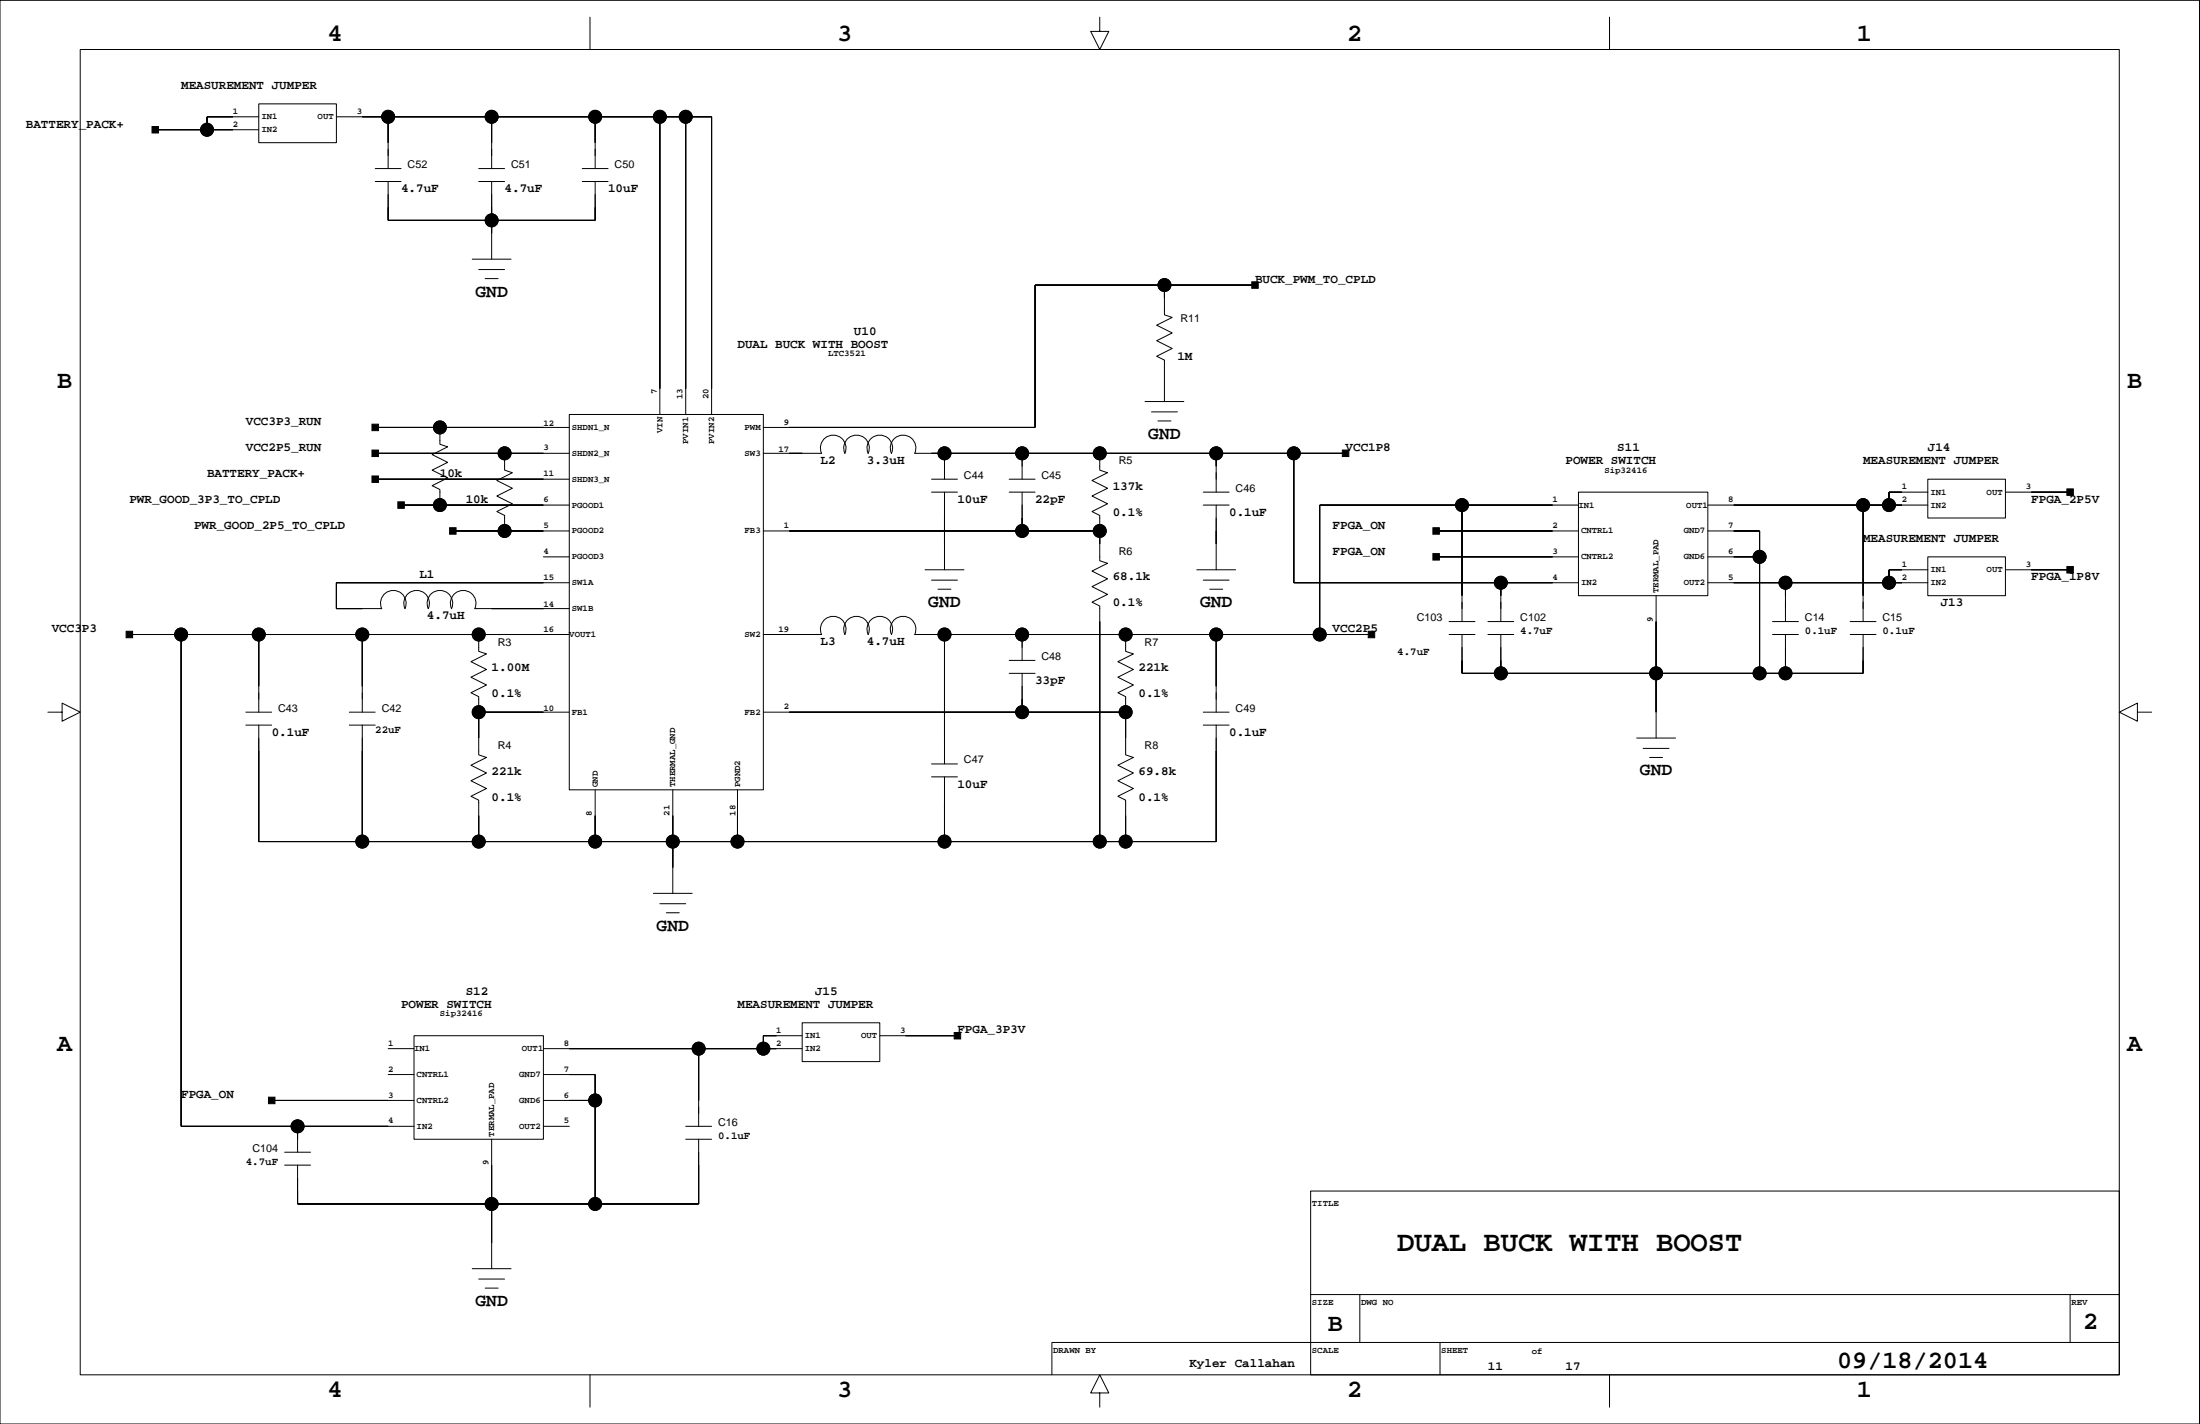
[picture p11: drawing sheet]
<svg xmlns="http://www.w3.org/2000/svg" width="432mm" height="279mm" viewBox="0 0 432 279" stroke-linecap="round" stroke-linejoin="round" font-family="sans-serif">
<g fill="none" stroke="#000" stroke-width=".2">
<path d="M0 .1h431.7v279.3h-431.7zM15.7 9.7h400.3v260.1h-400.3zM115.8 3.4v6.3M215.9 3.4v2.8h1.7l-1.7 3.5-1.8-3.5h1.8M315.9 3.4v6.3M30.5 25.5h20.3M50.8 20.4h15.2v7.6h-15.2zM50.8 22.9h-10.2v2.6M66 22.9h73.7v58.4M73.6 33.1h5.1M73.6 35.6h5.1M76.2 35.6v7.6h40.6v-7.6"/>
<path d="M76.2 22.9v10.2M94 33.1h5M94 35.6h5M96.5 22.9v10.2M96.5 35.6v15.3M114.3 33.1h5.1M114.3 35.6h5.1M116.8 22.9v10.2M129.5 22.9v58.4M134.6 22.9v58.4M92.7 50.9h7.6M94 52.9h5"/>
<path d="M95.2 54.7h2.6M228.5 55.9v5.9l1.6 .5-3.1 1.5 3.1 1.5-3.1 1.6 3.1 1.5-3.1 1.5 1.5 .8v8.1M246.3 55.9h-43.1v28h-53.4M224.7 78.8h7.7M228.5 73.7h.1M73.6 83.9h38.1M73.6 88.9h38.1M73.6 94h38.1M78.7 99.1h33M86.3 83.9h.1M86.3 99.1h.1M86.3 83.9v3.3l1.6 .5-3.1 1.5 3.1 1.5-3.1 1.5 3.1 1.6-3.1 1.5 1.5 .8v3"/>
<path d="M99 88.9h.1M99 88.9v3.3l1.6 .6-3.1 1.5 3.1 1.5-3.1 1.5 3.1 1.5-3.1 1.6 1.5 .7v3.1M111.7 81.3h38.1v73.7h-38.1zM149.8 88.9l11.5 .1a2.52 2.52 0 0 1 2.2-3.6 2.52 2.52 0 0 1 2.3 3.6M182.8 94h5.1M182.8 96.6h5.1M185.4 88.9h.1M185.4 88.9v5.1M185.4 96.6v15.2M198.1 94h5.1M198.1 96.6h5.1M200.6 88.9h.1"/>
<path d="M200.6 88.9v5.1M200.6 96.6v7.6M215.9 88.9h.1M215.9 88.9v3.3l1.5 .6-3.1 1.5 3.1 1.5-3.1 1.5 3.1 1.5-3.1 1.6 1.6 .7v8.9l1.5 .5-3.1 1.6 3.1 1.5-3.1 1.5 3.1 1.5-3.1 1.5 1.6 .8v46.2M226 80.8h5.1M227.3 82.6h2.5M236.2 99.1h5M236.2 96.6h5M238.7 88.9v7.7M238.7 99.1v12.7M253.9 88.9v25.4h55.9M264.1 88.9l-84.6 .1a2.52 2.52 0 0 0-2.3-3.6 2.52 2.52 0 0 0-2.2 3.6 2.52 2.52 0 0 0-2.3-3.6 2.52 2.52 0 0 0-2.3 3.6 2.52 2.52 0 0 0-2.3-3.6 2.52 2.52 0 0 0-2.3 3.6"/>
<path d="M287 99.1v22.9M309.8 96.6h25.4v20.3h-25.4zM309.8 99.1h-50.8v25.4M335.2 99.1h43.2M365.7 99.1v22.9M378.4 94h15.2v7.6h-15.2zM378.4 96.6h-7.6v2.5M393.6 96.6h12.7M88.9 104.2h22.8M99 104.2h.1M106.7 109.3h5M111.7 114.3h-45.7v5.1h8.9a2.52 2.52 0 0 1 2.3-3.6 2.52 2.52 0 0 1 2.3 3.6 2.52 2.52 0 0 1 2.3-3.6 2.52 2.52 0 0 1 2.2 3.6 2.52 2.52 0 0 1 2.3-3.6 2.52 2.52 0 0 1 2.3 3.6 2.52 2.52 0 0 1 2.3-3.6 2.52 2.52 0 0 1 2.3 3.6h18.5"/>
<path d="M149.8 104.2h66.1M181.6 111.8h7.6M182.8 113.8h5.1M184.1 115.6h2.5M215.9 104.2h.1M234.9 111.8h7.6M236.2 113.8h5M237.4 115.6h2.6M281.9 109.3h27.9M281.9 104.2h27.9M294.6 114.3v7.7M325 116.9v27.9"/>
<path d="M335.2 109.3h10.2M335.2 104.2h10.2v27.9M335.2 114.3h43.2M350.4 114.3v7.7M378.4 109.3h15.2v7.6h-15.2zM378.4 111.8h-7.6v2.5M393.6 111.8h12.7M9.4 139.7h2.8v-1.7l3.5 1.7-3.5 1.8v-1.8M25.4 124.5h86.3M35.6 124.5v96.5h45.7M48.2 139.7h5.1M50.8 124.5v15.2"/>
<path d="M68.6 139.7h5M71.1 124.5v15.2M94 124.5h.1M94 139.7h.1M94 124.5v3.3l1.5 .5-3.1 1.5 3.1 1.6-3.1 1.5 3.1 1.5-3.1 1.5 1.6 .8v11.4l1.5 .5-3.1 1.5 3.1 1.6-3.1 1.5 3.1 1.5-3.1 1.5 1.6 .8v8.1M94 139.7h17.7M149.8 124.5h11.5a2.52 2.52 0 0 1 2.2-3.6 2.52 2.52 0 0 1 2.3 3.6M149.8 139.7h71.1M185.4 124.5v25.4M198.1 132.1h5.1M198.1 129.6h5.1M200.6 124.5h.1"/>
<path d="M200.6 124.5v5.1M200.6 132.1v7.6M220.9 139.7h.1M220.9 124.5h.1M220.9 124.5v3.3l1.6 .5-3.1 1.5 3.1 1.6-3.1 1.5 3.1 1.5-3.1 1.5 1.5 .8v11.4l1.6 .5-3.1 1.5 3.1 1.6-3.1 1.5 3.1 1.5-3.1 1.5 1.5 .8v8.1M236.2 139.7h5M238.7 124.5v15.2M269.2 124.5h-89.7a2.52 2.52 0 0 0-2.3-3.6 2.52 2.52 0 0 0-2.2 3.6 2.52 2.52 0 0 0-2.3-3.6 2.52 2.52 0 0 0-2.3 3.6 2.52 2.52 0 0 0-2.3-3.6 2.52 2.52 0 0 0-2.3 3.6M284.4 122h5.1M284.4 124.5h5.1M287 124.5v7.6h78.7v-7.6M292 122h5.1"/>
<path d="M292 124.5h5.1M294.6 124.5v7.6M347.9 122h5.1M347.9 124.5h5.1M350.4 124.5v7.6M363.1 122h5.1M363.1 124.5h5.1M419.5 139.7v-1.7l-3.5 1.7 3.5 1.8v-1.8h2.8M48.2 142.3h5.1M50.8 142.3v22.8h187.9v-22.8M68.6 142.3h5M71.1 142.3v22.8"/>
<path d="M116.8 155v10.1M132.1 155v20.3M144.7 155v10.1M182.8 149.9h5.1M182.8 152.4h5.1M185.4 152.4v12.7M236.2 142.3h5M321.2 144.8h7.7M322.5 146.8h5.1M323.8 148.6h2.5M128.2 175.3h7.7M129.5 177.3h5.1"/>
<path d="M130.8 179.1h2.5M53.3 215.9h28M76.2 210.8h5.1M76.2 205.8h5.1M81.3 203.2h25.4v20.3h-25.4zM106.7 210.8h10.1v25.4M106.7 215.9h10.1M106.7 205.8h50.7M137.1 205.8v15.2M157.4 200.7h15.3v7.6h-15.3zM157.4 203.2h-7.6v2.6M172.7 203.2h15.2"/>
<path d="M55.9 226.1h5M55.9 228.6h5M58.4 221h.1M58.4 221v5.1M96.5 223.5v25.4M106.7 221h5M134.6 221h5.1M134.6 223.5h5.1M137.1 223.5v12.7h-78.7v-7.6M257.2 233.7h158.8v36.1h-158.8zM92.7 248.9h7.6M94 251h5"/>
<path d="M95.2 252.7h2.6M257.2 254h158.8M266.9 254v9.4M406.3 254v9.4M115.8 269.8v6.3M215.9 273.3h1.7l-1.7-3.5-1.8 3.5h1.8v2.8M282.6 263.4v6.4M315.9 269.8v6.3M416 263.4h-209.5v6.4"/>
<circle cx="40.6" cy="25.5" r="1.27"/>
<circle cx="76.2" cy="22.9" r="1.27"/>
<circle cx="96.5" cy="22.9" r="1.27"/>
<circle cx="116.8" cy="22.9" r="1.27"/>
<circle cx="129.5" cy="22.9" r="1.27"/>
<circle cx="134.6" cy="22.9" r="1.27"/>
<circle cx="96.5" cy="43.2" r="1.27"/>
<circle cx="228.5" cy="55.9" r="1.27"/>
<circle cx="86.3" cy="99.1" r="1.27"/>
<circle cx="86.3" cy="83.9" r="1.27"/>
<circle cx="99" cy="88.9" r="1.27"/>
<circle cx="185.4" cy="88.9" r="1.27"/>
<circle cx="200.6" cy="88.9" r="1.27"/>
<circle cx="215.9" cy="88.9" r="1.27"/>
<circle cx="238.7" cy="88.9" r="1.27"/>
<circle cx="253.9" cy="88.9" r="1.27"/>
<circle cx="287" cy="99.1" r="1.27"/>
<circle cx="365.7" cy="99.1" r="1.27"/>
<circle cx="370.8" cy="99.1" r="1.27"/>
<circle cx="99" cy="104.2" r="1.27"/>
<circle cx="200.6" cy="104.2" r="1.27"/>
<circle cx="215.9" cy="104.2" r="1.27"/>
<circle cx="294.6" cy="114.3" r="1.27"/>
<circle cx="345.4" cy="109.3" r="1.27"/>
<circle cx="350.4" cy="114.3" r="1.27"/>
<circle cx="370.8" cy="114.3" r="1.27"/>
<circle cx="35.6" cy="124.5" r="1.27"/>
<circle cx="50.8" cy="124.5" r="1.27"/>
<circle cx="71.1" cy="124.5" r="1.27"/>
<circle cx="94" cy="124.5" r="1.27"/>
<circle cx="94" cy="139.7" r="1.27"/>
<circle cx="185.4" cy="124.5" r="1.27"/>
<circle cx="200.6" cy="139.7" r="1.27"/>
<circle cx="200.6" cy="124.5" r="1.27"/>
<circle cx="220.9" cy="124.5" r="1.27"/>
<circle cx="220.9" cy="139.7" r="1.27"/>
<circle cx="238.7" cy="124.5" r="1.27"/>
<circle cx="259" cy="124.5" r="1.27"/>
<circle cx="294.6" cy="132.1" r="1.27"/>
<circle cx="325" cy="132.1" r="1.27"/>
<circle cx="345.4" cy="132.1" r="1.27"/>
<circle cx="350.4" cy="132.1" r="1.27"/>
<circle cx="71.1" cy="165.1" r="1.27"/>
<circle cx="94" cy="165.1" r="1.27"/>
<circle cx="116.8" cy="165.1" r="1.27"/>
<circle cx="132" cy="165.1" r="1.27"/>
<circle cx="144.7" cy="165.1" r="1.27"/>
<circle cx="185.4" cy="165.1" r="1.27"/>
<circle cx="215.9" cy="165.1" r="1.27"/>
<circle cx="220.9" cy="165.1" r="1.27"/>
<circle cx="116.8" cy="215.9" r="1.27"/>
<circle cx="137.1" cy="205.8" r="1.27"/>
<circle cx="149.8" cy="205.8" r="1.27"/>
<circle cx="58.4" cy="221" r="1.27"/>
<circle cx="96.5" cy="236.2" r="1.27"/>
<circle cx="116.8" cy="236.2" r="1.27"/>
</g>
<g fill="#000" stroke="#000" stroke-width=".2">
<path d="M29.8 24.8h1.3v1.3h-1.3z" fill-rule="evenodd"/>
<path d="M40.6 22.9v2.6z" fill-rule="evenodd"/>
<path d="M30.5 25.5h10.1z" fill-rule="evenodd"/>
<path d="M40.6 22.9h5.1z" fill-rule="evenodd"/>
<path d="M40.6 25.5h5.1z" fill-rule="evenodd"/>
<path d="M71.1 22.9h5.1z" fill-rule="evenodd"/>
<path d="M76.2 22.9v5.1z" fill-rule="evenodd"/>
<path d="M76.2 22.9h20.3z" fill-rule="evenodd"/>
<path d="M96.5 22.9v5.1z" fill-rule="evenodd"/>
<path d="M96.5 22.9h20.3z" fill-rule="evenodd"/>
<path d="M116.8 22.9v5.1z" fill-rule="evenodd"/>
<path d="M129.5 22.9v53.3z" fill-rule="evenodd"/>
<path d="M116.8 22.9h12.7z" fill-rule="evenodd"/>
<path d="M134.6 22.9v53.3z" fill-rule="evenodd"/>
<path d="M129.5 22.9h5.1z" fill-rule="evenodd"/>
<path d="M139.7 22.9v53.3z" fill-rule="evenodd"/>
<path d="M134.6 22.9h5.1z" fill-rule="evenodd"/>
<path d="M76.2 40.7v2.5z" fill-rule="evenodd"/>
<path d="M76.2 43.2h20.3z" fill-rule="evenodd"/>
<path d="M96.5 43.2v2.6z" fill-rule="evenodd"/>
<path d="M96.5 40.7v2.5z" fill-rule="evenodd"/>
<path d="M96.5 43.2h20.3z" fill-rule="evenodd"/>
<path d="M116.8 40.7v2.5z" fill-rule="evenodd"/>
<path d="M203.2 55.9v28z" fill-rule="evenodd"/>
<path d="M228.5 55.9v2.6z" fill-rule="evenodd"/>
<path d="M203.2 55.9h25.3z" fill-rule="evenodd"/>
<path d="M245.7 55.3h1.3v1.3h-1.3z" fill-rule="evenodd"/>
<path d="M228.5 55.9h17.8z" fill-rule="evenodd"/>
<path d="M73 88.3h1.3v1.3h-1.3z" fill-rule="evenodd"/>
<path d="M73 83.2h1.3v1.3h-1.3z" fill-rule="evenodd"/>
<path d="M73 93.4h1.3v1.3h-1.3z" fill-rule="evenodd"/>
<path d="M78.1 98.5h1.3v1.2h-1.3z" fill-rule="evenodd"/>
<path d="M73.6 83.9h12.7z" fill-rule="evenodd"/>
<path d="M78.7 99.1h7.6z" fill-rule="evenodd"/>
<path d="M73.6 88.9h25.4z" fill-rule="evenodd"/>
<path d="M99 88.9h7.7z" fill-rule="evenodd"/>
<path d="M86.3 83.9h20.4z" fill-rule="evenodd"/>
<path d="M86.3 99.1h20.4z" fill-rule="evenodd"/>
<path d="M73.6 94h33.1z" fill-rule="evenodd"/>
<path d="M154.9 88.9h2.5z" fill-rule="evenodd"/>
<path d="M182.8 88.9h2.6z" fill-rule="evenodd"/>
<path d="M185.4 88.9h15.2z" fill-rule="evenodd"/>
<path d="M154.9 83.9h48.3z" fill-rule="evenodd"/>
<path d="M200.6 88.9h15.3z" fill-rule="evenodd"/>
<path d="M238.7 88.9v2.6z" fill-rule="evenodd"/>
<path d="M215.9 88.9h22.8z" fill-rule="evenodd"/>
<path d="M253.9 88.9v25.4z" fill-rule="evenodd"/>
<path d="M238.7 88.9h15.2z" fill-rule="evenodd"/>
<path d="M259 99.1v25.4z" fill-rule="evenodd"/>
<path d="M263.5 88.3h1.2v1.3h-1.2z" fill-rule="evenodd"/>
<path d="M253.9 88.9h10.2z" fill-rule="evenodd"/>
<path d="M259 99.1h28z" fill-rule="evenodd"/>
<path d="M287 99.1v17.8z" fill-rule="evenodd"/>
<path d="M287 99.1h17.7z" fill-rule="evenodd"/>
<path d="M365.7 99.1v17.8z" fill-rule="evenodd"/>
<path d="M340.3 99.1h25.4z" fill-rule="evenodd"/>
<path d="M370.8 96.6v2.5z" fill-rule="evenodd"/>
<path d="M365.7 99.1h5.1z" fill-rule="evenodd"/>
<path d="M370.8 96.6h2.5z" fill-rule="evenodd"/>
<path d="M370.8 99.1h2.5z" fill-rule="evenodd"/>
<path d="M405.7 95.9h1.2v1.3h-1.2z" fill-rule="evenodd"/>
<path d="M398.7 96.6h7.6z" fill-rule="evenodd"/>
<path d="M66 114.3v5.1z" fill-rule="evenodd"/>
<path d="M66 119.4h5.1z" fill-rule="evenodd"/>
<path d="M88.2 103.5h1.3v1.3h-1.3z" fill-rule="evenodd"/>
<path d="M88.9 104.2h10.1z" fill-rule="evenodd"/>
<path d="M96.5 119.4h10.2z" fill-rule="evenodd"/>
<path d="M66 114.3h40.7z" fill-rule="evenodd"/>
<path d="M99 104.2h7.7z" fill-rule="evenodd"/>
<path d="M185.4 101.6v5.1z" fill-rule="evenodd"/>
<path d="M154.9 104.2h45.7z" fill-rule="evenodd"/>
<path d="M200.6 101.6v2.6z" fill-rule="evenodd"/>
<path d="M200.6 104.2h15.3z" fill-rule="evenodd"/>
<path d="M215.9 104.2v2.5z" fill-rule="evenodd"/>
<path d="M238.7 104.2v2.5z" fill-rule="evenodd"/>
<path d="M281.2 103.5h1.3v1.3h-1.3z" fill-rule="evenodd"/>
<path d="M281.2 108.6h1.3v1.3h-1.3z" fill-rule="evenodd"/>
<path d="M253.9 114.3h40.7z" fill-rule="evenodd"/>
<path d="M294.6 114.3v2.6z" fill-rule="evenodd"/>
<path d="M281.9 104.2h22.8z" fill-rule="evenodd"/>
<path d="M281.9 109.3h22.8z" fill-rule="evenodd"/>
<path d="M294.6 114.3h10.1z" fill-rule="evenodd"/>
<path d="M340.3 109.3h5.1z" fill-rule="evenodd"/>
<path d="M345.4 109.3v22.8z" fill-rule="evenodd"/>
<path d="M345.4 104.2v5.1z" fill-rule="evenodd"/>
<path d="M340.3 104.2h5.1z" fill-rule="evenodd"/>
<path d="M350.4 114.3v2.6z" fill-rule="evenodd"/>
<path d="M340.3 114.3h10.1z" fill-rule="evenodd"/>
<path d="M370.8 111.8v2.5z" fill-rule="evenodd"/>
<path d="M350.4 114.3h20.4z" fill-rule="evenodd"/>
<path d="M370.8 111.8h2.5z" fill-rule="evenodd"/>
<path d="M370.8 114.3h2.5z" fill-rule="evenodd"/>
<path d="M405.7 111.2h1.2v1.2h-1.2z" fill-rule="evenodd"/>
<path d="M398.7 111.8h7.6z" fill-rule="evenodd"/>
<path d="M24.8 123.9h1.2v1.2h-1.2z" fill-rule="evenodd"/>
<path d="M35.6 124.5v96.5z" fill-rule="evenodd"/>
<path d="M25.4 124.5h10.2z" fill-rule="evenodd"/>
<path d="M50.8 124.5v10.2z" fill-rule="evenodd"/>
<path d="M35.6 124.5h15.2z" fill-rule="evenodd"/>
<path d="M71.1 124.5v10.2z" fill-rule="evenodd"/>
<path d="M50.8 124.5h20.3z" fill-rule="evenodd"/>
<path d="M71.1 124.5h22.9z" fill-rule="evenodd"/>
<path d="M94 139.7v5.1z" fill-rule="evenodd"/>
<path d="M94 124.5h12.7z" fill-rule="evenodd"/>
<path d="M94 139.7h12.7z" fill-rule="evenodd"/>
<path d="M154.9 124.5h2.5z" fill-rule="evenodd"/>
<path d="M185.4 124.5v20.3z" fill-rule="evenodd"/>
<path d="M182.8 124.5h2.6z" fill-rule="evenodd"/>
<path d="M154.9 139.7h45.7z" fill-rule="evenodd"/>
<path d="M200.6 137.2v2.5z" fill-rule="evenodd"/>
<path d="M185.4 124.5h15.2z" fill-rule="evenodd"/>
<path d="M215.9 122v43.1z" fill-rule="evenodd"/>
<path d="M200.6 139.7h20.3z" fill-rule="evenodd"/>
<path d="M220.9 139.7v5.1z" fill-rule="evenodd"/>
<path d="M220.9 124.5h17.8z" fill-rule="evenodd"/>
<path d="M200.6 124.5h20.3z" fill-rule="evenodd"/>
<path d="M238.7 124.5v10.2z" fill-rule="evenodd"/>
<path d="M238.7 124.5h20.3z" fill-rule="evenodd"/>
<path d="M268.5 123.9h1.3v1.2h-1.3z" fill-rule="evenodd"/>
<path d="M259 124.5h10.2z" fill-rule="evenodd"/>
<path d="M287 129.6v2.5z" fill-rule="evenodd"/>
<path d="M294.6 129.6v2.5z" fill-rule="evenodd"/>
<path d="M287 132.1h7.6z" fill-rule="evenodd"/>
<path d="M325 122v10.1z" fill-rule="evenodd"/>
<path d="M325 132.1v7.6z" fill-rule="evenodd"/>
<path d="M294.6 132.1h30.4z" fill-rule="evenodd"/>
<path d="M325 132.1h20.4z" fill-rule="evenodd"/>
<path d="M350.4 129.6v2.5z" fill-rule="evenodd"/>
<path d="M345.4 132.1h5z" fill-rule="evenodd"/>
<path d="M365.7 129.6v2.5z" fill-rule="evenodd"/>
<path d="M350.4 132.1h15.3z" fill-rule="evenodd"/>
<path d="M50.8 147.3v17.8z" fill-rule="evenodd"/>
<path d="M71.1 147.3v17.8z" fill-rule="evenodd"/>
<path d="M185.4 157.5v7.6z" fill-rule="evenodd"/>
<path d="M238.7 147.3v17.8z" fill-rule="evenodd"/>
<path d="M50.8 165.1h20.3z" fill-rule="evenodd"/>
<path d="M71.1 165.1h22.9z" fill-rule="evenodd"/>
<path d="M94 160v5.1z" fill-rule="evenodd"/>
<path d="M116.8 160v5.1z" fill-rule="evenodd"/>
<path d="M94 165.1h22.8z" fill-rule="evenodd"/>
<path d="M132.1 160v5.1z" fill-rule="evenodd"/>
<path d="M116.8 165.1h15.3z" fill-rule="evenodd"/>
<path d="M132.1 165.1v5.1z" fill-rule="evenodd"/>
<path d="M144.7 160v5.1z" fill-rule="evenodd"/>
<path d="M132.1 165.1h12.6z" fill-rule="evenodd"/>
<path d="M144.7 165.1h40.7z" fill-rule="evenodd"/>
<path d="M185.4 165.1h30.5z" fill-rule="evenodd"/>
<path d="M220.9 160v5.1z" fill-rule="evenodd"/>
<path d="M215.9 165.1h5z" fill-rule="evenodd"/>
<path d="M220.9 165.1h17.8z" fill-rule="evenodd"/>
<path d="M52.7 215.3h1.3v1.2h-1.3z" fill-rule="evenodd"/>
<path d="M53.3 215.9h22.9z" fill-rule="evenodd"/>
<path d="M111.7 210.8h5.1z" fill-rule="evenodd"/>
<path d="M116.8 210.8v5.1z" fill-rule="evenodd"/>
<path d="M111.7 215.9h5.1z" fill-rule="evenodd"/>
<path d="M116.8 215.9v20.3z" fill-rule="evenodd"/>
<path d="M111.7 205.8h25.4z" fill-rule="evenodd"/>
<path d="M137.1 205.8v10.1z" fill-rule="evenodd"/>
<path d="M149.8 203.2v2.6z" fill-rule="evenodd"/>
<path d="M137.1 205.8h12.7z" fill-rule="evenodd"/>
<path d="M149.8 203.2h2.6z" fill-rule="evenodd"/>
<path d="M149.8 205.8h2.6z" fill-rule="evenodd"/>
<path d="M187.3 202.6h1.3v1.3h-1.3z" fill-rule="evenodd"/>
<path d="M177.8 203.2h10.1z" fill-rule="evenodd"/>
<path d="M58.4 233.7v2.5z" fill-rule="evenodd"/>
<path d="M35.6 221h22.8z" fill-rule="evenodd"/>
<path d="M58.4 221h17.8z" fill-rule="evenodd"/>
<path d="M96.5 228.6v7.6z" fill-rule="evenodd"/>
<path d="M96.5 236.2v7.6z" fill-rule="evenodd"/>
<path d="M58.4 236.2h38.1z" fill-rule="evenodd"/>
<path d="M96.5 236.2h20.3z" fill-rule="evenodd"/>
<path d="M137.1 228.6v7.6z" fill-rule="evenodd"/>
<path d="M116.8 236.2h20.3z" fill-rule="evenodd"/>
<circle cx="40.6" cy="25.5" r="1.27"/>
<circle cx="76.2" cy="22.9" r="1.27"/>
<circle cx="96.5" cy="22.9" r="1.27"/>
<circle cx="116.8" cy="22.9" r="1.27"/>
<circle cx="129.5" cy="22.9" r="1.27"/>
<circle cx="134.6" cy="22.9" r="1.27"/>
<circle cx="96.5" cy="43.2" r="1.27"/>
<circle cx="228.5" cy="55.9" r="1.27"/>
<circle cx="86.3" cy="99.1" r="1.27"/>
<circle cx="86.3" cy="83.9" r="1.27"/>
<circle cx="99" cy="88.9" r="1.27"/>
<circle cx="185.4" cy="88.9" r="1.27"/>
<circle cx="200.6" cy="88.9" r="1.27"/>
<circle cx="215.9" cy="88.9" r="1.27"/>
<circle cx="238.7" cy="88.9" r="1.27"/>
<circle cx="253.9" cy="88.9" r="1.27"/>
<circle cx="287" cy="99.1" r="1.27"/>
<circle cx="365.7" cy="99.1" r="1.27"/>
<circle cx="370.8" cy="99.1" r="1.27"/>
<circle cx="99" cy="104.2" r="1.27"/>
<circle cx="200.6" cy="104.2" r="1.27"/>
<circle cx="215.9" cy="104.2" r="1.27"/>
<circle cx="294.6" cy="114.3" r="1.27"/>
<circle cx="345.4" cy="109.3" r="1.27"/>
<circle cx="350.4" cy="114.3" r="1.27"/>
<circle cx="370.8" cy="114.3" r="1.27"/>
<circle cx="35.6" cy="124.5" r="1.27"/>
<circle cx="50.8" cy="124.5" r="1.27"/>
<circle cx="71.1" cy="124.5" r="1.27"/>
<circle cx="94" cy="124.5" r="1.27"/>
<circle cx="94" cy="139.7" r="1.27"/>
<circle cx="185.4" cy="124.5" r="1.27"/>
<circle cx="200.6" cy="139.7" r="1.27"/>
<circle cx="200.6" cy="124.5" r="1.27"/>
<circle cx="220.9" cy="124.5" r="1.27"/>
<circle cx="220.9" cy="139.7" r="1.27"/>
<circle cx="238.7" cy="124.5" r="1.27"/>
<circle cx="259" cy="124.5" r="1.27"/>
<circle cx="294.6" cy="132.1" r="1.27"/>
<circle cx="325" cy="132.1" r="1.27"/>
<circle cx="345.4" cy="132.1" r="1.27"/>
<circle cx="350.4" cy="132.1" r="1.27"/>
<circle cx="71.1" cy="165.1" r="1.27"/>
<circle cx="94" cy="165.1" r="1.27"/>
<circle cx="116.8" cy="165.1" r="1.27"/>
<circle cx="132" cy="165.1" r="1.27"/>
<circle cx="144.7" cy="165.1" r="1.27"/>
<circle cx="185.4" cy="165.1" r="1.27"/>
<circle cx="215.9" cy="165.1" r="1.27"/>
<circle cx="220.9" cy="165.1" r="1.27"/>
<circle cx="116.8" cy="215.9" r="1.27"/>
<circle cx="137.1" cy="205.8" r="1.27"/>
<circle cx="149.8" cy="205.8" r="1.27"/>
<circle cx="58.4" cy="221" r="1.27"/>
<circle cx="96.5" cy="236.2" r="1.27"/>
<circle cx="116.8" cy="236.2" r="1.27"/>
</g>
<text font-size="5.6" x="274.3" y="245.4">DUAL BUCK WITH BOOST</text>
<g font-size="4.9">
<text x="64.3" y="8.1">4</text>
<text x="164.3" y="8.1">3</text>
<text x="264.4" y="8.1">2</text>
<text x="364.4" y="8.1">1</text>
<text x="11.2" y="76.1">B</text>
<text x="417.5" y="76.1">B</text>
<text x="11.2" y="206.1">A</text>
<text x="417.5" y="206.1">A</text>
<text x="260.6" y="261.2">B</text>
<text x="408.8" y="260.7">2</text>
<text x="360.6" y="268.4">09/18/2014</text>
<text x="64.3" y="274.2">4</text>
<text x="164.3" y="274.2">3</text>
<text x="264.4" y="274.2">2</text>
<text x="364.4" y="274.2">1</text>
</g>
<g font-size="3.5">
<text x="93.3" y="58.2">GND</text>
<text x="225.4" y="86.1">GND</text>
<text x="182.2" y="119.1">GND</text>
<text x="235.5" y="119.1">GND</text>
<text x="321.9" y="152.2">GND</text>
<text x="128.9" y="182.6">GND</text>
<text x="93.3" y="256.3">GND</text>
</g>
<g font-size="2.5">
<text x="35.6" y="17.4">MEASUREMENT JUMPER</text>
<text x="5.1" y="25">BATTERY_PACK+</text>
<text x="78.7" y="37.7">4.7uF</text>
<text x="99" y="37.7">4.7uF</text>
<text x="119.4" y="37.7">10uF</text>
<text x="246.3" y="55.5">BUCK_PWM_TO_CPLD</text>
<text x="167.6" y="65.6">U10</text>
<text x="144.7" y="68.2">DUAL BUCK WITH BOOST</text>
<text x="231.1" y="70.7">1M</text>
<text x="48.2" y="83.4">VCC3P3_RUN</text>
<text x="48.2" y="88.5">VCC2P5_RUN</text>
<text x="264.1" y="88.5">VCC1P8</text>
<text x="317.4" y="88.5">S11</text>
<text x="378.4" y="88.5">J14</text>
<text x="40.6" y="93.6">BATTERY_PACK+</text>
<text x="86.3" y="93.6">10k</text>
<text x="161" y="91">L2</text>
<text x="170.1" y="91">3.3uH</text>
<text x="307.3" y="91">POWER SWITCH</text>
<text x="365.7" y="91">MEASUREMENT JUMPER</text>
<text x="25.4" y="98.7">PWR_GOOD_3P3_TO_CPLD</text>
<text x="91.4" y="98.7">10k</text>
<text x="187.9" y="98.7">10uF</text>
<text x="203.2" y="98.7">22pF</text>
<text x="218.4" y="101.2">0.1%</text>
<text x="218.4" y="96.1">137k</text>
<text x="241.2" y="101.2">0.1uF</text>
<text x="398.7" y="98.7">FPGA_2P5V</text>
<text x="38.1" y="103.7">PWR_GOOD_2P5_TO_CPLD</text>
<text x="261.6" y="103.7">FPGA_ON</text>
<text x="365.7" y="106.3">MEASUREMENT JUMPER</text>
<text x="82.3" y="113.4">L1</text>
<text x="218.4" y="113.9">68.1k</text>
<text x="261.6" y="108.8">FPGA_ON</text>
<text x="398.7" y="113.9">FPGA_1P8V</text>
<text x="218.4" y="119">0.1%</text>
<text x="380.9" y="119">J13</text>
<text x="10.2" y="124.1">VCC3P3</text>
<text x="83.8" y="121.5">4.7uH</text>
<text x="261.6" y="124.1">VCC2P5</text>
<text x="96.5" y="131.7">1.00M</text>
<text x="161" y="126.6">L3</text>
<text x="170.1" y="126.6">4.7uH</text>
<text x="223.5" y="131.7">221k</text>
<text x="96.5" y="136.8">0.1%</text>
<text x="203.2" y="134.2">33pF</text>
<text x="223.5" y="136.8">0.1%</text>
<text x="53.3" y="144.4">0.1uF</text>
<text x="241.2" y="144.4">0.1uF</text>
<text x="96.5" y="152">221k</text>
<text x="187.9" y="154.5">10uF</text>
<text x="223.5" y="152">69.8k</text>
<text x="96.5" y="157.1">0.1%</text>
<text x="223.5" y="157.1">0.1%</text>
<text x="78.7" y="197.7">POWER SWITCH</text>
<text x="91.4" y="195.2">S12</text>
<text x="144.7" y="197.7">MEASUREMENT JUMPER</text>
<text x="160" y="195.2">J15</text>
<text x="187.9" y="202.8">FPGA_3P3V</text>
<text x="35.6" y="215.5">FPGA_ON</text>
<text x="233.5" y="268.2">Kyler Callahan</text>
<text x="292" y="268.8">11</text>
<text x="307.3" y="268.8">17</text>
</g>
<g font-size="2.1">
<text x="80" y="33">C52</text>
<text x="100.3" y="33">C51</text>
<text x="120.6" y="33">C50</text>
<text x="231.7" y="63.2">R11</text>
<text x="189.2" y="93.9">C44</text>
<text x="204.4" y="93.9">C45</text>
<text x="219.6" y="91.1">R5</text>
<text x="242.5" y="96.4">C46</text>
<text x="219.6" y="108.9">R6</text>
<text x="278.1" y="121.8">C103</text>
<text x="298.4" y="124.5">4.7uF</text>
<text x="298.4" y="121.8">C102</text>
<text x="354.2" y="124.5">0.1uF</text>
<text x="354.2" y="121.8">C14</text>
<text x="369.5" y="124.5">0.1uF</text>
<text x="369.5" y="121.8">C15</text>
<text x="97.7" y="126.7">R3</text>
<text x="204.4" y="129.5">C48</text>
<text x="224.7" y="126.7">R7</text>
<text x="274.3" y="128.5">4.7uF</text>
<text x="54.6" y="139.6">C43</text>
<text x="73.6" y="143.8">22uF</text>
<text x="74.9" y="139.6">C42</text>
<text x="242.5" y="139.6">C49</text>
<text x="97.7" y="147">R4</text>
<text x="189.2" y="149.8">C47</text>
<text x="224.7" y="147">R8</text>
<text x="140.9" y="220.9">C16</text>
<text x="49.5" y="225.9">C104</text>
<text x="140.9" y="223.5">0.1uF</text>
<text x="48.2" y="228.6">4.7uF</text>
</g>
<g font-size="1.8">
<text x="45.7" y="22.4">1</text>
<text x="51.3" y="23.4">IN1</text>
<text x="62.3" y="23.4">OUT</text>
<text x="70" y="22.4">3</text>
<text x="45.7" y="24.9">2</text>
<text x="51.3" y="26">IN2</text>
<text x="162.5" y="69.9">LTC3521</text>
<text x="128.9" y="77.3" transform="rotate(-90 128.9 77.3)">7</text>
<text x="106.7" y="83.6">12</text>
<text x="134" y="78.4" transform="rotate(-90 134 78.4)">13</text>
<text x="139" y="78.4" transform="rotate(-90 139 78.4)">20</text>
<text x="153.8" y="83.3">9</text>
<text x="106.7" y="88.4">3</text>
<text x="112.2" y="84.4">SHDN1_N</text>
<text x="112.2" y="89.4">SHDN2_N</text>
<text x="130" y="85" transform="rotate(-90 130 85)">VIN</text>
<text x="135.1" y="87.1" transform="rotate(-90 135.1 87.1)">PVIN1</text>
<text x="140.2" y="87.1" transform="rotate(-90 140.2 87.1)">PVIN2</text>
<text x="146.1" y="84.4">PWM</text>
<text x="146.1" y="89.4">SW3</text>
<text x="152.8" y="88.6">17</text>
<text x="106.7" y="93.5">11</text>
<text x="112.2" y="94.5">SHDN3_N</text>
<text x="314.9" y="92.7">Sip32416</text>
<text x="373.3" y="96">1</text>
<text x="397.6" y="96">3</text>
<text x="106.7" y="98.5">6</text>
<text x="112.2" y="99.6">PGOOD1</text>
<text x="304.7" y="98.5">1</text>
<text x="309.8" y="99.6">IN1</text>
<text x="331" y="99.6">OUT1</text>
<text x="339.2" y="98.5">8</text>
<text x="373.3" y="98.5">2</text>
<text x="378.9" y="97.1">IN1</text>
<text x="378.9" y="99.6">IN2</text>
<text x="389.9" y="97.1">OUT</text>
<text x="106.7" y="103.6">5</text>
<text x="112.2" y="104.7">PGOOD2</text>
<text x="146.1" y="104.7">FB3</text>
<text x="153.8" y="103.6">1</text>
<text x="304.7" y="103.6">2</text>
<text x="310.3" y="104.7">CNTRL1</text>
<text x="330.5" y="104.7">GND7</text>
<text x="339.2" y="103.6">7</text>
<text x="106.7" y="113.8">15</text>
<text x="106.7" y="108.7">4</text>
<text x="112.2" y="109.8">PGOOD3</text>
<text x="304.7" y="113.8">4</text>
<text x="304.7" y="108.7">3</text>
<text x="310.3" y="109.8">CNTRL2</text>
<text x="330.5" y="109.8">GND6</text>
<text x="339.2" y="113.8">5</text>
<text x="339.2" y="108.7">6</text>
<text x="373.3" y="113.8">2</text>
<text x="373.3" y="111.2">1</text>
<text x="378.9" y="112.3">IN1</text>
<text x="389.9" y="112.3">OUT</text>
<text x="397.6" y="111.2">3</text>
<text x="106.7" y="119.1">14</text>
<text x="112.2" y="114.8">SW1A</text>
<text x="112.2" y="119.9">SW1B</text>
<text x="310.3" y="114.8">IN2</text>
<text x="325.5" y="116.4" transform="rotate(-90 325.5 116.4)">TERMAL_PAD</text>
<text x="330.5" y="114.8">OUT2</text>
<text x="378.9" y="114.8">IN2</text>
<text x="106.7" y="123.9">16</text>
<text x="111.7" y="125">VOUT1</text>
<text x="146.1" y="125">SW2</text>
<text x="152.8" y="123.9">19</text>
<text x="324.4" y="122" transform="rotate(-90 324.4 122)">9</text>
<text x="106.7" y="139.4">10</text>
<text x="112.2" y="140.2">FB1</text>
<text x="146.1" y="140.2">FB2</text>
<text x="153.8" y="139.2">2</text>
<text x="117.3" y="154.5" transform="rotate(-90 117.3 154.5)">GND</text>
<text x="132.5" y="154.5" transform="rotate(-90 132.5 154.5)">THERMAL_GND</text>
<text x="145.2" y="154.5" transform="rotate(-90 145.2 154.5)">PGND2</text>
<text x="116.2" y="160" transform="rotate(-90 116.2 160)">8</text>
<text x="131.4" y="160" transform="rotate(-90 131.4 160)">21</text>
<text x="144.4" y="160" transform="rotate(-90 144.4 160)">18</text>
<text x="86.3" y="199.4">Sip32416</text>
<text x="152.4" y="202.6">1</text>
<text x="158" y="203.7">IN1</text>
<text x="169" y="203.7">OUT</text>
<text x="176.7" y="202.6">3</text>
<text x="76.2" y="205.2">1</text>
<text x="81.3" y="206.3">IN1</text>
<text x="102.4" y="206.3">OUT1</text>
<text x="110.7" y="205.2">8</text>
<text x="152.4" y="205.2">2</text>
<text x="158" y="206.3">IN2</text>
<text x="76.2" y="215.3">3</text>
<text x="76.2" y="210.3">2</text>
<text x="81.8" y="211.3">CNTRL1</text>
<text x="101.9" y="211.3">GND7</text>
<text x="110.7" y="215.3">6</text>
<text x="110.7" y="210.3">7</text>
<text x="76.2" y="220.4">4</text>
<text x="81.8" y="216.4">CNTRL2</text>
<text x="81.8" y="221.5">IN2</text>
<text x="101.9" y="216.4">GND6</text>
<text x="101.9" y="221.5">OUT2</text>
<text x="110.7" y="220.4">5</text>
<text x="97" y="223" transform="rotate(-90 97 223)">TERMAL_PAD</text>
<text x="95.9" y="228.6" transform="rotate(-90 95.9 228.6)">9</text>
<text x="257.5" y="236.7">TITLE</text>
<text x="257.5" y="256">SIZE</text>
<text x="267.1" y="256">DWG NO</text>
<text x="406.6" y="256">REV</text>
<text x="206.7" y="265.4">DRAWN BY</text>
<text x="257.5" y="265.4">SCALE</text>
<text x="282.9" y="265.4">SHEET</text>
<text x="300.7" y="265.6">of</text>
</g>
</svg>
